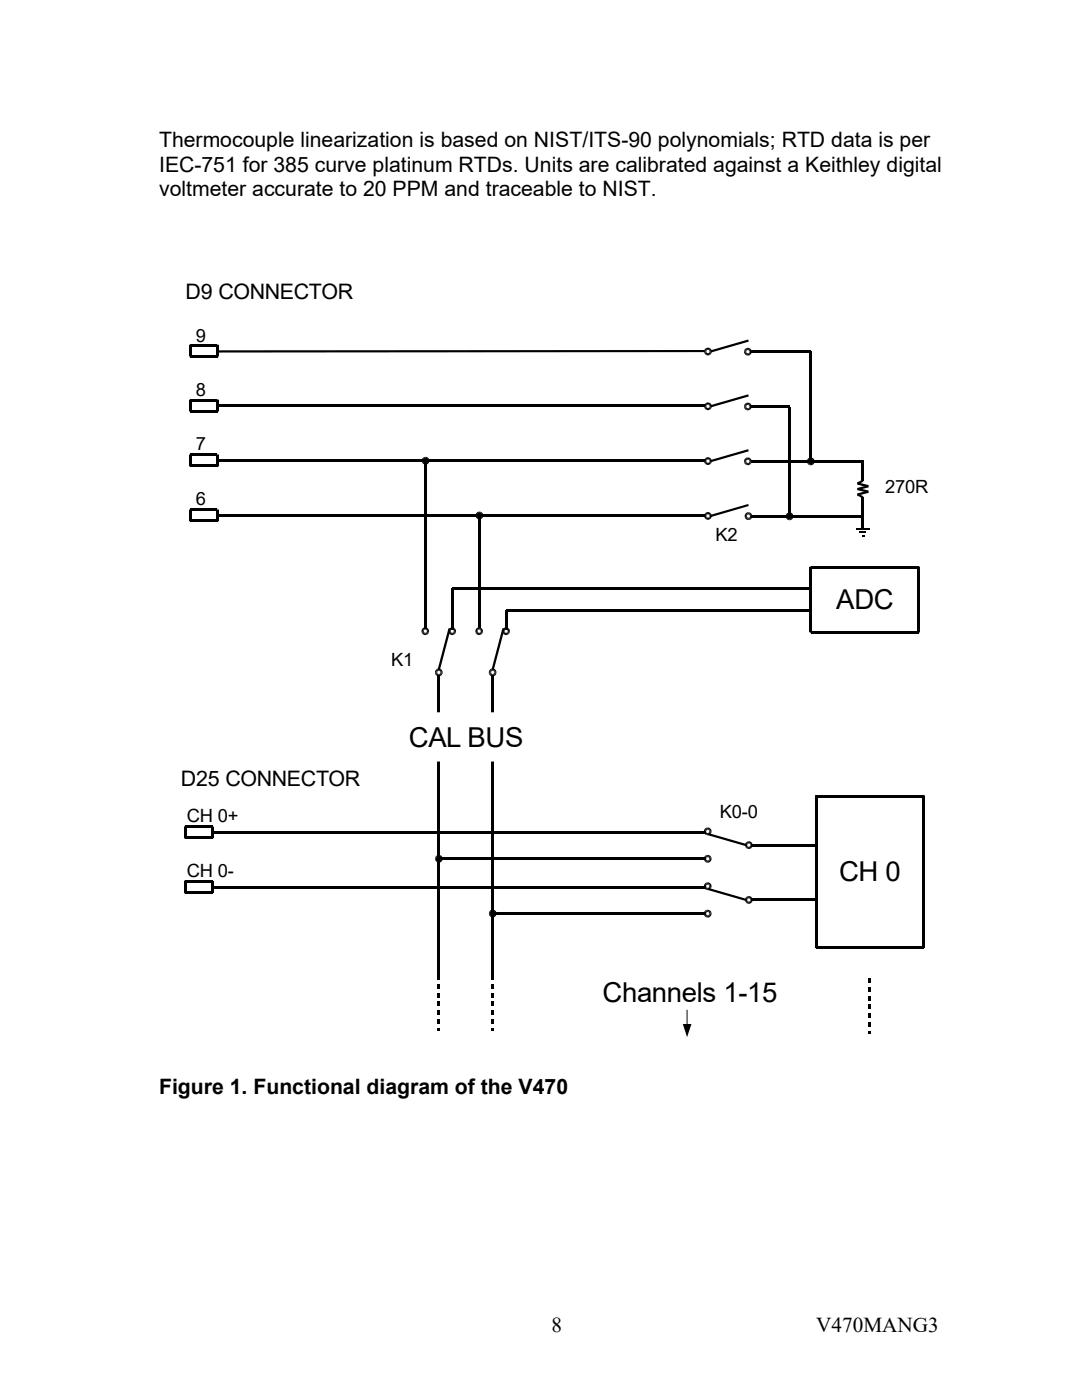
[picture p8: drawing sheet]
<svg xmlns="http://www.w3.org/2000/svg" width="216mm" height="279mm" viewBox="0 0 216 279" stroke-linecap="round" stroke-linejoin="round" font-family="sans-serif">
<g fill="#000">
<path d="M136.2 204.4h1.8l-.9 2.6z"/>
<path d="M37.9 68.8l.1-.1v.2h-.2z" fill-rule="evenodd"/>
<path d="M37.9 79.7h.1v.2h-.2z" fill-rule="evenodd"/>
<path d="M37.8 71.1h.2v.2z" fill-rule="evenodd"/>
<path d="M37.8 68.9h.4v2.2h-.4z" fill-rule="evenodd"/>
<path d="M43.3 69.9h97.3v.4l-97.3 .1z" fill-rule="evenodd"/>
<path d="M43.4 68.7l.2 .2h-.2z" fill-rule="evenodd"/>
<path d="M43.4 79.7l.2 .2h-.2z" fill-rule="evenodd"/>
<path d="M43.4 71.1h.2v.1l-.2 .1z" fill-rule="evenodd"/>
<path d="M140.5 69.9l.5 .1-.1 .1h-.4z" fill-rule="evenodd"/>
<path d="M140.5 70.1h.4l.1 .2-.5 .1z" fill-rule="evenodd"/>
<path d="M140.7 69.6l.3 .3v.1l-.5-.2z" fill-rule="evenodd"/>
<path d="M140.5 70.4l.5-.1v.1l-.3 .3z" fill-rule="evenodd"/>
<path d="M140.7 69.6l.3-.2 .1 .5h-.1z" fill-rule="evenodd"/>
<path d="M140.7 70.7l.3-.3h.1l-.1 .5z" fill-rule="evenodd"/>
<path d="M141 69.4h.3v.4l-.2 .1z" fill-rule="evenodd"/>
<path d="M141.3 69.4h.3l-.2 .5-.1-.1z" fill-rule="evenodd"/>
<path d="M141.1 70.4l.2 .1v.4h-.3z" fill-rule="evenodd"/>
<path d="M141.6 69.4l.2 .2-.3 .3h-.1z" fill-rule="evenodd"/>
<path d="M141.3 70.5l.1-.1 .2 .5h-.3z" fill-rule="evenodd"/>
<path d="M141.8 69.6l.2 .3-.4 .1-.1-.1z" fill-rule="evenodd"/>
<path d="M141.4 70.4l.4 .3-.2 .2z" fill-rule="evenodd"/>
<path d="M141.6 70l.4-.2v.3h-.4z" fill-rule="evenodd"/>
<path d="M141.6 70.3l.4 .1-.2 .3-.3-.3z" fill-rule="evenodd"/>
<path d="M141.6 70.1h.4v.3l-.4-.1z" fill-rule="evenodd"/>
<path d="M141.7 69.9l7.6-2.1 .1 .4-7.5 2.2z" fill-rule="evenodd"/>
<path d="M148.5 69.9l.4 .2v.1h-.4z" fill-rule="evenodd"/>
<path d="M148.5 70.2h.4v.1l-.4 .2z" fill-rule="evenodd"/>
<path d="M148.7 69.6l.3 .4-.1 .1-.4-.2z" fill-rule="evenodd"/>
<path d="M148.5 70.5l.4-.2 .1 .1-.3 .3z" fill-rule="evenodd"/>
<path d="M148.7 69.6l.2-.1 .2 .4-.1 .1z" fill-rule="evenodd"/>
<path d="M148.7 70.7l.3-.3 .1 .1-.2 .4z" fill-rule="evenodd"/>
<path d="M148.9 69.5l.3-.1v.5h-.1z" fill-rule="evenodd"/>
<path d="M149.2 69.4l.3 .1-.1 .4h-.2z" fill-rule="evenodd"/>
<path d="M149.1 70.5h.1v.5l-.3-.1z" fill-rule="evenodd"/>
<path d="M149.5 69.5l.3 .1-.3 .4-.1-.1z" fill-rule="evenodd"/>
<path d="M149.2 70.5h.2l.1 .4-.3 .1z" fill-rule="evenodd"/>
<path d="M149.6 69.8l.2-.2 .1 .3-.4 .2z" fill-rule="evenodd"/>
<path d="M149.4 70.5l.1-.1 .3 .3-.3 .2z" fill-rule="evenodd"/>
<path d="M149.5 70.1l.4-.2 .1 .3h-.5z" fill-rule="evenodd"/>
<path d="M149.5 70.3l.4 .2-.1 .2-.3-.3z" fill-rule="evenodd"/>
<path d="M149.5 70.2h.5l-.1 .3-.4-.2z" fill-rule="evenodd"/>
<path d="M37.8 90.7l.2-.1v.2h-.2z" fill-rule="evenodd"/>
<path d="M37.8 82h.2v.3z" fill-rule="evenodd"/>
<path d="M37.8 93h.2v.2z" fill-rule="evenodd"/>
<path d="M37.8 79.9h.4v2.1h-.4z" fill-rule="evenodd"/>
<path d="M37.8 90.8h.4v2.2h-.4z" fill-rule="evenodd"/>
<path d="M43.4 90.6l.2 .2h-.2z" fill-rule="evenodd"/>
<path d="M43.4 82h.2v.2l-.2 .1z" fill-rule="evenodd"/>
<path d="M43.4 93h.2v.1l-.2 .1z" fill-rule="evenodd"/>
<path d="M84.2 91.7l.4 .1v.1h-.4z" fill-rule="evenodd"/>
<path d="M84.2 91.9h.4v.2l-.4 .1z" fill-rule="evenodd"/>
<path d="M84.4 91.4l.2 .4-.4-.1z" fill-rule="evenodd"/>
<path d="M84.2 92.2l.4-.1 .1 .1-.3 .3z" fill-rule="evenodd"/>
<path d="M84.4 91.4l.2-.2 .2 .5h-.1z" fill-rule="evenodd"/>
<path d="M84.4 92.5l.3-.3h.1l-.2 .5z" fill-rule="evenodd"/>
<path d="M84.6 91.2h.3v.4l-.1 .1z" fill-rule="evenodd"/>
<path d="M84.4 91.9a.55 .55 0 0 1 1.1 0 .55 .55 0 0 1-1.1 0z" fill-rule="evenodd"/>
<path d="M84.9 91.2h.3l-.2 .5-.1-.1z" fill-rule="evenodd"/>
<path d="M84.8 92.2l.1 .1v.4h-.3z" fill-rule="evenodd"/>
<path d="M85.2 91.2l.2 .2-.2 .3h-.2z" fill-rule="evenodd"/>
<path d="M84.9 92.3l.1-.1 .2 .5h-.3z" fill-rule="evenodd"/>
<path d="M85.3 91.5l.1-.1 .2 .3-.4 .1z" fill-rule="evenodd"/>
<path d="M85 92.2h.2l.2 .3-.2 .2z" fill-rule="evenodd"/>
<path d="M85.2 91.8l.4-.1 .1 .2h-.5z" fill-rule="evenodd"/>
<path d="M85.2 92.1l.4 .1-.2 .3-.2-.3z" fill-rule="evenodd"/>
<path d="M85.2 91.9h.5l-.1 .3-.4-.1z" fill-rule="evenodd"/>
<path d="M140.5 80.8l.5 .1-.1 .2h-.4z" fill-rule="evenodd"/>
<path d="M140.5 91.7l.5 .2-.1 .1h-.4z" fill-rule="evenodd"/>
<path d="M140.5 81.1h.4l.1 .1-.5 .2z" fill-rule="evenodd"/>
<path d="M140.7 80.5l.3 .4-.5-.1z" fill-rule="evenodd"/>
<path d="M140.5 92h.4l.1 .2-.5 .1z" fill-rule="evenodd"/>
<path d="M140.7 91.5l.3 .4-.5-.2z" fill-rule="evenodd"/>
<path d="M140.5 81.4l.5-.2v.1l-.3 .3z" fill-rule="evenodd"/>
<path d="M140.7 80.5l.3-.1 .1 .4-.1 .1z" fill-rule="evenodd"/>
<path d="M140.5 92.3l.5-.1v.1l-.3 .3z" fill-rule="evenodd"/>
<path d="M140.7 91.5l.3-.2 .1 .4-.1 .1z" fill-rule="evenodd"/>
<path d="M140.7 81.6l.3-.3 .1 .1-.1 .4z" fill-rule="evenodd"/>
<path d="M141 80.4l.3-.1v.5h-.2z" fill-rule="evenodd"/>
<path d="M140.7 92.6l.3-.3h.1l-.1 .4z" fill-rule="evenodd"/>
<path d="M141 91.3l.3-.1v.5h-.2z" fill-rule="evenodd"/>
<path d="M141.3 80.3l.3 .1-.2 .4h-.1z" fill-rule="evenodd"/>
<path d="M141.1 81.4h.2v.5l-.3-.1z" fill-rule="evenodd"/>
<path d="M141.3 91.2l.3 .1-.2 .4h-.1z" fill-rule="evenodd"/>
<path d="M141.1 92.3l.2 .1v.4l-.3-.1z" fill-rule="evenodd"/>
<path d="M141.6 80.4l.2 .1-.3 .4-.1-.1z" fill-rule="evenodd"/>
<path d="M141.3 81.4h.1l.2 .4-.3 .1z" fill-rule="evenodd"/>
<path d="M141.6 91.3l.2 .2-.3 .3-.1-.1z" fill-rule="evenodd"/>
<path d="M141.3 92.4l.1-.1 .2 .4-.3 .1z" fill-rule="evenodd"/>
<path d="M141.8 80.5l.2 .3-.4 .1z" fill-rule="evenodd"/>
<path d="M141.4 81.4l.1-.1 .3 .3-.2 .2z" fill-rule="evenodd"/>
<path d="M141.6 91.6l.2-.1 .2 .2-.4 .2z" fill-rule="evenodd"/>
<path d="M141.4 92.3h.1l.3 .3-.2 .1z" fill-rule="evenodd"/>
<path d="M141.6 80.9l.4-.1v.3h-.4z" fill-rule="evenodd"/>
<path d="M141.6 81.2l.4 .2-.2 .2-.3-.3z" fill-rule="evenodd"/>
<path d="M141.6 91.9l.4-.2v.3h-.4z" fill-rule="evenodd"/>
<path d="M141.6 92.2l.4 .1-.2 .3-.3-.3z" fill-rule="evenodd"/>
<path d="M141.6 81.1h.4v.3l-.4-.2z" fill-rule="evenodd"/>
<path d="M141.6 92h.4v.3l-.4-.1z" fill-rule="evenodd"/>
<path d="M141.7 80.9l7.6-2.2 .1 .4-7.5 2.2z" fill-rule="evenodd"/>
<path d="M141.7 91.8l7.6-2.2 .1 .5-7.5 2.1z" fill-rule="evenodd"/>
<path d="M148.5 80.8l.4 .2v.1h-.4z" fill-rule="evenodd"/>
<path d="M148.5 91.8l.4 .1v.2h-.4z" fill-rule="evenodd"/>
<path d="M148.5 81.1h.4v.2l-.4 .1z" fill-rule="evenodd"/>
<path d="M148.7 80.6l.3 .3-.1 .1-.4-.2z" fill-rule="evenodd"/>
<path d="M148.5 92.1h.4v.1l-.4 .2z" fill-rule="evenodd"/>
<path d="M148.7 91.5l.2 .4-.4-.1z" fill-rule="evenodd"/>
<path d="M148.5 81.4l.4-.1 .1 .1-.3 .3z" fill-rule="evenodd"/>
<path d="M148.7 80.6l.2-.2 .2 .4-.1 .1z" fill-rule="evenodd"/>
<path d="M148.5 92.4l.4-.2 .1 .1-.3 .3z" fill-rule="evenodd"/>
<path d="M148.7 91.5l.2-.1 .2 .4h-.1z" fill-rule="evenodd"/>
<path d="M148.7 81.7l.3-.3h.1l-.2 .4z" fill-rule="evenodd"/>
<path d="M148.9 80.4h.3v.4h-.1z" fill-rule="evenodd"/>
<path d="M148.7 92.6l.3-.3 .1 .1-.2 .4z" fill-rule="evenodd"/>
<path d="M148.9 91.4l.3-.1v.5h-.1z" fill-rule="evenodd"/>
<path d="M149.2 80.4h.3l-.1 .4h-.2z" fill-rule="evenodd"/>
<path d="M149.1 81.4h.1v.5l-.3-.1z" fill-rule="evenodd"/>
<path d="M149.2 91.3l.3 .1-.1 .4h-.2z" fill-rule="evenodd"/>
<path d="M149.1 92.4h.1v.4h-.3z" fill-rule="evenodd"/>
<path d="M149.5 80.4l.3 .2-.3 .3-.1-.1z" fill-rule="evenodd"/>
<path d="M149.2 81.4h.2l.1 .4-.3 .1z" fill-rule="evenodd"/>
<path d="M149.5 91.4l.3 .1-.3 .3h-.1z" fill-rule="evenodd"/>
<path d="M149.2 92.4h.2l.1 .4h-.3z" fill-rule="evenodd"/>
<path d="M149.6 80.7l.2-.1 .1 .2-.4 .2z" fill-rule="evenodd"/>
<path d="M149.4 81.4h.1l.3 .3-.3 .1z" fill-rule="evenodd"/>
<path d="M149.6 91.7l.2-.2 .1 .3-.4 .1z" fill-rule="evenodd"/>
<path d="M149.4 92.4l.1-.1 .3 .3-.3 .2z" fill-rule="evenodd"/>
<path d="M149.5 81l.4-.2 .1 .3h-.5z" fill-rule="evenodd"/>
<path d="M149.5 81.3l.4 .1-.1 .3-.3-.3z" fill-rule="evenodd"/>
<path d="M149.5 91.9l.4-.1 .1 .3h-.5z" fill-rule="evenodd"/>
<path d="M149.5 92.2l.4 .2-.1 .2-.3-.3z" fill-rule="evenodd"/>
<path d="M149.5 81.1h.5l-.1 .3-.4-.1z" fill-rule="evenodd"/>
<path d="M149.5 92.1h.5l-.1 .3-.4-.2z" fill-rule="evenodd"/>
<path d="M171.2 96.3l2.1 .5-.1 .5-2.2-.6z" fill-rule="evenodd"/>
<path d="M171 97.4l2.2-.6 .1 .5-2.1 .5z" fill-rule="evenodd"/>
<path d="M171 98.5l2.2-.6 .1 .5-2.1 .5z" fill-rule="evenodd"/>
<path d="M172 94.8h.4v1.1h-.4z" fill-rule="evenodd"/>
<path d="M172 92.1h.4v2.7h-.4z" fill-rule="evenodd"/>
<path d="M171 96.3l1.1-.5 .2 .3-1.1 .6z" fill-rule="evenodd"/>
<path d="M171.2 98.5l1.1 .5-.2 .4-1.1-.5z" fill-rule="evenodd"/>
<path d="M171.2 97.4l2.1 .5-.1 .5-2.2-.6z" fill-rule="evenodd"/>
<path d="M37.9 101.6l.1-.1v.2h-.2z" fill-rule="evenodd"/>
<path d="M37.8 103.9h.2v.3z" fill-rule="evenodd"/>
<path d="M37.8 101.7h.4v2.2h-.4z" fill-rule="evenodd"/>
<path d="M43.4 101.5l.2 .2h-.2z" fill-rule="evenodd"/>
<path d="M43.4 103.9h.2v.1l-.2 .2z" fill-rule="evenodd"/>
<path d="M95 102.6l.4 .1v.2h-.5z" fill-rule="evenodd"/>
<path d="M94.9 102.9h.5v.1l-.4 .2z" fill-rule="evenodd"/>
<path d="M95.1 102.3l.3 .3v.1l-.4-.1z" fill-rule="evenodd"/>
<path d="M95 103.2l.4-.2v.1l-.3 .3z" fill-rule="evenodd"/>
<path d="M95.1 102.3l.3-.1 .1 .4z" fill-rule="evenodd"/>
<path d="M95.3 103.3l.2-.1-.1 .4-.3-.2z" fill-rule="evenodd"/>
<path d="M95.4 102.2l.3-.1v.5h-.2z" fill-rule="evenodd"/>
<path d="M95.1 102.9a.55 .55 0 0 1 1.1 0 .55 .55 0 0 1-1.1 0z" fill-rule="evenodd"/>
<path d="M95.7 102.1l.2 .1-.1 .4h-.1z" fill-rule="evenodd"/>
<path d="M95.5 103.2h.2v.5l-.3-.1z" fill-rule="evenodd"/>
<path d="M95.9 102.2l.3 .1-.3 .3h-.1z" fill-rule="evenodd"/>
<path d="M95.7 103.2h.1l.1 .4-.2 .1z" fill-rule="evenodd"/>
<path d="M96.2 102.3l.2 .3-.5 .1v-.1z" fill-rule="evenodd"/>
<path d="M95.8 103.2l.1-.1 .3 .3-.3 .2z" fill-rule="evenodd"/>
<path d="M95.9 102.7l.5-.1v.3h-.4z" fill-rule="evenodd"/>
<path d="M95.9 103l.5 .2-.2 .2-.3-.3z" fill-rule="evenodd"/>
<path d="M96 102.9h.4v.3l-.5-.2z" fill-rule="evenodd"/>
<path d="M140.5 102.7l.5 .1-.1 .2h-.4z" fill-rule="evenodd"/>
<path d="M140.5 103h.4l.1 .1-.5 .2z" fill-rule="evenodd"/>
<path d="M140.7 102.4l.3 .3v.1l-.5-.1z" fill-rule="evenodd"/>
<path d="M140.5 103.3l.5-.2v.1l-.3 .3z" fill-rule="evenodd"/>
<path d="M140.7 102.4l.3-.1 .1 .4z" fill-rule="evenodd"/>
<path d="M140.7 103.5l.3-.3 .1 .1-.1 .4z" fill-rule="evenodd"/>
<path d="M141 102.3l.3-.1v.4l-.2 .1z" fill-rule="evenodd"/>
<path d="M141.3 102.2l.3 .1-.2 .4-.1-.1z" fill-rule="evenodd"/>
<path d="M141.1 103.3h.2v.4h-.3z" fill-rule="evenodd"/>
<path d="M141.6 102.3l.2 .1-.3 .3h-.1z" fill-rule="evenodd"/>
<path d="M141.3 103.3h.1l.2 .4h-.3z" fill-rule="evenodd"/>
<path d="M141.8 102.4l.2 .3-.4 .1-.1-.1z" fill-rule="evenodd"/>
<path d="M141.4 103.3l.1-.1 .3 .3-.2 .2z" fill-rule="evenodd"/>
<path d="M141.6 102.8l.4-.1v.3h-.4z" fill-rule="evenodd"/>
<path d="M141.6 103.1l.4 .2-.2 .2-.3-.3z" fill-rule="evenodd"/>
<path d="M141.6 103h.4v.3l-.4-.2z" fill-rule="evenodd"/>
<path d="M141.7 102.8l7.6-2.2 .1 .4-7.5 2.2z" fill-rule="evenodd"/>
<path d="M148.6 102.7l.5 .2-.1 .1h-.4z" fill-rule="evenodd"/>
<path d="M148.6 103h.4l.1 .1-.5 .2z" fill-rule="evenodd"/>
<path d="M148.8 102.5l.3 .3v.1l-.5-.2z" fill-rule="evenodd"/>
<path d="M148.6 103.3l.5-.1-.3 .3z" fill-rule="evenodd"/>
<path d="M148.8 102.5l.2-.2 .2 .4z" fill-rule="evenodd"/>
<path d="M148.8 103.5l.4-.2-.2 .4z" fill-rule="evenodd"/>
<path d="M149 102.3l.3-.1v.5h-.1z" fill-rule="evenodd"/>
<path d="M149.3 102.2l.3 .1-.1 .4h-.2z" fill-rule="evenodd"/>
<path d="M149.2 103.3h.1v.5l-.3-.1z" fill-rule="evenodd"/>
<path d="M149.6 102.3l.3 .2-.3 .3-.1-.1z" fill-rule="evenodd"/>
<path d="M149.3 103.3h.2l.1 .4-.3 .1z" fill-rule="evenodd"/>
<path d="M149.6 102.8l.3-.3 .2 .2-.5 .2z" fill-rule="evenodd"/>
<path d="M149.5 103.3l.1-.1 .3 .3-.3 .2z" fill-rule="evenodd"/>
<path d="M149.6 102.9l.5-.2v.3h-.4z" fill-rule="evenodd"/>
<path d="M149.6 103.1l.5 .2-.2 .2z" fill-rule="evenodd"/>
<path d="M149.7 103h.4v.3l-.5-.2z" fill-rule="evenodd"/>
<path d="M172 100.3h.4v5.2h-.4z" fill-rule="evenodd"/>
<path d="M172 99.2h.4v1.1h-.4z" fill-rule="evenodd"/>
<path d="M84.2 125.7l.4 .1v.2h-.5z" fill-rule="evenodd"/>
<path d="M84.3 125.4l.3 .3v.1l-.4-.1z" fill-rule="evenodd"/>
<path d="M84.1 126h.5v.1l-.4 .2z" fill-rule="evenodd"/>
<path d="M84.3 125.4l.3-.1 .1 .4z" fill-rule="evenodd"/>
<path d="M84.2 126.3l.4-.1-.3 .3z" fill-rule="evenodd"/>
<path d="M84.6 125.3l.3-.1v.4l-.2 .1z" fill-rule="evenodd"/>
<path d="M84.3 126.5l.4-.2-.1 .4z" fill-rule="evenodd"/>
<path d="M84.9 125.2l.3 .1-.2 .4-.1-.1z" fill-rule="evenodd"/>
<path d="M84.7 126.3h.2v.4h-.3z" fill-rule="evenodd"/>
<path d="M85.2 125.3l.2 .1-.3 .3h-.1z" fill-rule="evenodd"/>
<path d="M84.9 126.3h.1l.2 .4h-.3z" fill-rule="evenodd"/>
<path d="M85.2 125.6l.2-.2 .2 .3-.4 .1z" fill-rule="evenodd"/>
<path d="M85 126.3l.1-.1 .3 .3-.2 .2z" fill-rule="evenodd"/>
<path d="M85.2 125.8l.4-.1v.3h-.4z" fill-rule="evenodd"/>
<path d="M85.2 126.1l.4 .2-.2 .2z" fill-rule="evenodd"/>
<path d="M85.2 126h.4v.3l-.4-.2z" fill-rule="evenodd"/>
<path d="M86.8 133.9l.5 .2-.1 .1h-.4z" fill-rule="evenodd"/>
<path d="M87 133.6l.3 .4v.1l-.5-.2z" fill-rule="evenodd"/>
<path d="M86.8 134.2h.4l.1 .1-.5 .2z" fill-rule="evenodd"/>
<path d="M87 133.6l.2-.1 .2 .4z" fill-rule="evenodd"/>
<path d="M86.8 134.5l.5-.2v.1l-.3 .3z" fill-rule="evenodd"/>
<path d="M87.2 133.5l.3-.1v.5h-.1z" fill-rule="evenodd"/>
<path d="M87 134.7l.4-.2-.2 .4z" fill-rule="evenodd"/>
<path d="M87.5 133.4l.3 .1-.1 .4h-.2z" fill-rule="evenodd"/>
<path d="M87.4 134.5h.1v.5l-.3-.1z" fill-rule="evenodd"/>
<path d="M87.8 133.5l.3 .1-.3 .4-.1-.1z" fill-rule="evenodd"/>
<path d="M87.5 134.5h.2l.1 .4-.3 .1z" fill-rule="evenodd"/>
<path d="M89.5 125.4l.4 .1-2.1 8.2-.2-.1h-.3z" fill-rule="evenodd"/>
<path d="M87.9 133.8l.2-.2 .2 .3-.5 .2z" fill-rule="evenodd"/>
<path d="M87.7 134.5l.1-.1 .3 .3-.3 .2z" fill-rule="evenodd"/>
<path d="M87.8 134.1l.5-.2v.3h-.4z" fill-rule="evenodd"/>
<path d="M87.8 134.3l.5 .2-.2 .2-.3-.3z" fill-rule="evenodd"/>
<path d="M87.9 134.2h.4v.3l-.5-.2z" fill-rule="evenodd"/>
<path d="M89.5 125.7l.5 .1-.1 .2h-.4z" fill-rule="evenodd"/>
<path d="M89.7 125.4l.3 .3v.1l-.5-.1z" fill-rule="evenodd"/>
<path d="M89.5 126h.4l.1 .1-.5 .2z" fill-rule="evenodd"/>
<path d="M89.7 125.4l.2-.1 .2 .4z" fill-rule="evenodd"/>
<path d="M89.5 126.3l.5-.1-.3 .3z" fill-rule="evenodd"/>
<path d="M89.9 125.3l.3-.1v.4l-.1 .1z" fill-rule="evenodd"/>
<path d="M89.7 126.5l.4-.2-.2 .4z" fill-rule="evenodd"/>
<path d="M90.2 125.2l.3 .1-.1 .4-.2-.1z" fill-rule="evenodd"/>
<path d="M90.1 126.3h.1v.4h-.3z" fill-rule="evenodd"/>
<path d="M90.5 125.3l.3 .1-.3 .3h-.1z" fill-rule="evenodd"/>
<path d="M90.2 126.3h.2l.1 .4h-.3z" fill-rule="evenodd"/>
<path d="M90.8 125.4l.1 .3-.4 .1v-.1z" fill-rule="evenodd"/>
<path d="M90.4 126.3l.1-.1 .3 .3-.3 .2z" fill-rule="evenodd"/>
<path d="M90.5 125.8l.4-.1 .1 .3h-.4z" fill-rule="evenodd"/>
<path d="M90.5 126.1l.4 .2-.1 .2z" fill-rule="evenodd"/>
<path d="M90.6 126h.4l-.1 .3-.4-.2z" fill-rule="evenodd"/>
<path d="M94.9 125.7l.4 .1v.2h-.5z" fill-rule="evenodd"/>
<path d="M95.1 125.4l.3 .3-.1 .1-.4-.1z" fill-rule="evenodd"/>
<path d="M94.8 126h.5v.1l-.4 .2z" fill-rule="evenodd"/>
<path d="M95.1 125.4l.2-.1 .2 .4z" fill-rule="evenodd"/>
<path d="M94.9 126.3l.5-.1-.3 .3z" fill-rule="evenodd"/>
<path d="M95.3 125.3l.3-.1v.4l-.1 .1z" fill-rule="evenodd"/>
<path d="M95.1 126.5l.4-.2-.2 .4z" fill-rule="evenodd"/>
<path d="M95.6 125.2l.3 .1-.2 .4-.1-.1z" fill-rule="evenodd"/>
<path d="M95.5 126.3h.1v.4h-.3z" fill-rule="evenodd"/>
<path d="M95.9 125.3l.2 .1-.3 .3z" fill-rule="evenodd"/>
<path d="M95.6 126.3h.1l.2 .4h-.3z" fill-rule="evenodd"/>
<path d="M95.4 102.9h.5v22.5h-.5z" fill-rule="evenodd"/>
<path d="M96.1 125.4l.2 .3-.4 .1-.1-.1z" fill-rule="evenodd"/>
<path d="M95.7 126.3l.4 .2-.2 .2z" fill-rule="evenodd"/>
<path d="M95.9 125.8l.4-.1 .1 .3h-.5z" fill-rule="evenodd"/>
<path d="M95.9 126.1l.4 .2-.2 .2z" fill-rule="evenodd"/>
<path d="M95.9 126h.5l-.1 .3-.4-.2z" fill-rule="evenodd"/>
<path d="M97.6 133.9l.4 .2v.1h-.5z" fill-rule="evenodd"/>
<path d="M97.7 133.6l.4 .4-.1 .1-.4-.2z" fill-rule="evenodd"/>
<path d="M97.5 134.2h.5v.1l-.4 .2z" fill-rule="evenodd"/>
<path d="M97.7 133.6l.3-.1 .2 .4z" fill-rule="evenodd"/>
<path d="M97.6 134.5l.4-.2 .1 .1-.4 .3z" fill-rule="evenodd"/>
<path d="M98.1 134.7h.5v60.4h-.5z" fill-rule="evenodd"/>
<path d="M98 133.5l.3-.1v.5h-.1z" fill-rule="evenodd"/>
<path d="M97.7 134.7l.5-.2-.2 .4z" fill-rule="evenodd"/>
<path d="M98.3 133.4l.3 .1-.2 .4h-.1z" fill-rule="evenodd"/>
<path d="M98.2 134.5h.1v.5l-.3-.1z" fill-rule="evenodd"/>
<path d="M98.6 133.5l.2 .1-.3 .4-.1-.1z" fill-rule="evenodd"/>
<path d="M98.3 134.5h.1l.2 .4-.3 .1z" fill-rule="evenodd"/>
<path d="M100.2 125.4l.5 .1-2.2 8.2-.2-.1h-.2z" fill-rule="evenodd"/>
<path d="M98.7 133.8l.1-.2 .2 .3-.4 .2z" fill-rule="evenodd"/>
<path d="M98.4 134.5l.1-.1 .3 .3-.2 .2z" fill-rule="evenodd"/>
<path d="M98.6 134.1l.4-.2 .1 .3h-.5z" fill-rule="evenodd"/>
<path d="M98.6 134.3l.4 .2-.2 .2-.3-.3z" fill-rule="evenodd"/>
<path d="M98.6 134.2h.5l-.1 .3-.4-.2z" fill-rule="evenodd"/>
<path d="M100.3 125.7l.4 .1v.2h-.5z" fill-rule="evenodd"/>
<path d="M100.4 125.4l.4 .3-.1 .1-.4-.1z" fill-rule="evenodd"/>
<path d="M100.2 126h.5v.1l-.4 .2z" fill-rule="evenodd"/>
<path d="M100.4 125.4l.3-.1 .2 .4z" fill-rule="evenodd"/>
<path d="M100.3 126.3l.5-.1-.4 .3z" fill-rule="evenodd"/>
<path d="M100.7 125.3l.3-.1v.4l-.1 .1z" fill-rule="evenodd"/>
<path d="M100.4 126.5l.5-.2-.2 .4z" fill-rule="evenodd"/>
<path d="M101 125.2l.3 .1-.2 .4-.1-.1z" fill-rule="evenodd"/>
<path d="M100.9 126.3h.1v.4h-.3z" fill-rule="evenodd"/>
<path d="M101.3 125.3l.2 .1-.3 .3z" fill-rule="evenodd"/>
<path d="M101 126.3h.1l.2 .4h-.3z" fill-rule="evenodd"/>
<path d="M101.5 125.4l.2 .3-.4 .1-.1-.1z" fill-rule="evenodd"/>
<path d="M101.1 126.3l.4 .2-.2 .2z" fill-rule="evenodd"/>
<path d="M101.3 125.8l.4-.1v.3h-.4z" fill-rule="evenodd"/>
<path d="M101.3 126.1l.4 .2-.2 .2z" fill-rule="evenodd"/>
<path d="M101.3 126h.4v.3l-.4-.2z" fill-rule="evenodd"/>
<path d="M162.7 158.7l.1-.1v.3h-.2z" fill-rule="evenodd"/>
<path d="M184.3 158.6l.3 .3h-.3z" fill-rule="evenodd"/>
<path d="M36.8 164.8h.2v.2h-.3z" fill-rule="evenodd"/>
<path d="M36.8 175.8l.2-.1v.2h-.3z" fill-rule="evenodd"/>
<path d="M36.7 167.2h.3v.2z" fill-rule="evenodd"/>
<path d="M36.7 178.1h.3v.3z" fill-rule="evenodd"/>
<path d="M37 177.9h2.7v.5h-2.7z" fill-rule="evenodd"/>
<path d="M39.7 177.9h2.7v.5h-2.7z" fill-rule="evenodd"/>
<path d="M42.4 164.8l.2 .2h-.2z" fill-rule="evenodd"/>
<path d="M42.4 175.7l.2 .2h-.2z" fill-rule="evenodd"/>
<path d="M42.4 167.2h.2l-.2 .2z" fill-rule="evenodd"/>
<path d="M42.4 178.1h.2l-.2 .3z" fill-rule="evenodd"/>
<path d="M86.9 171.1l.4 .1v.2h-.5z" fill-rule="evenodd"/>
<path d="M86.8 171.4h.5v.1l-.4 .2z" fill-rule="evenodd"/>
<path d="M87 170.8l.3 .4-.4-.1z" fill-rule="evenodd"/>
<path d="M86.9 171.7l.4-.2 .1 .1-.4 .3z" fill-rule="evenodd"/>
<path d="M87 170.8l.3-.1 .1 .4z" fill-rule="evenodd"/>
<path d="M87.2 171.8l.2-.1-.1 .4-.3-.2z" fill-rule="evenodd"/>
<path d="M87.3 170.7l.3-.1v.5h-.2z" fill-rule="evenodd"/>
<path d="M87 171.4a.55 .55 0 0 1 1.1 0 .55 .55 0 0 1-1.1 0z" fill-rule="evenodd"/>
<path d="M87.6 170.6l.3 .1-.2 .4h-.1z" fill-rule="evenodd"/>
<path d="M87.4 171.7h.2v.4h-.3z" fill-rule="evenodd"/>
<path d="M87.9 170.7l.2 .1-.3 .4-.1-.1z" fill-rule="evenodd"/>
<path d="M87.6 171.7h.1l.2 .4h-.3z" fill-rule="evenodd"/>
<path d="M88 171l.1-.2 .2 .3-.4 .1z" fill-rule="evenodd"/>
<path d="M87.7 171.7l.1-.1 .3 .3-.2 .2z" fill-rule="evenodd"/>
<path d="M87.9 171.2l.4-.1v.3h-.4z" fill-rule="evenodd"/>
<path d="M87.9 171.5l.4 .2-.2 .2-.3-.3z" fill-rule="evenodd"/>
<path d="M87.9 171.4h.4v.3l-.4-.2z" fill-rule="evenodd"/>
<path d="M140.5 165.9h.4v.2l-.4 .1z" fill-rule="evenodd"/>
<path d="M140.5 171.4h.4v.1l-.4 .2z" fill-rule="evenodd"/>
<path d="M140.5 176.8h.4v.2l-.4 .1z" fill-rule="evenodd"/>
<path d="M140.5 165.6l.4 .2v.1h-.4z" fill-rule="evenodd"/>
<path d="M140.5 166.2l.4-.1 .1 .1-.3 .3z" fill-rule="evenodd"/>
<path d="M140.5 171.1l.4 .2v.1h-.4z" fill-rule="evenodd"/>
<path d="M140.5 171.7l.4-.2 .1 .1-.3 .3z" fill-rule="evenodd"/>
<path d="M140.5 176.6l.4 .1v.1h-.4z" fill-rule="evenodd"/>
<path d="M140.5 177.1l.4-.1 .1 .1-.3 .3z" fill-rule="evenodd"/>
<path d="M140.7 165.4l.3 .3-.1 .1-.4-.2z" fill-rule="evenodd"/>
<path d="M140.8 166.3l.3-.1-.2 .4-.2-.1z" fill-rule="evenodd"/>
<path d="M140.7 170.8l.3 .4-.1 .1-.4-.2z" fill-rule="evenodd"/>
<path d="M140.8 171.8l.3-.1-.2 .4-.2-.2z" fill-rule="evenodd"/>
<path d="M140.7 176.3l.2 .4-.4-.1z" fill-rule="evenodd"/>
<path d="M140.8 177.2h.3l-.2 .4-.2-.2z" fill-rule="evenodd"/>
<path d="M140.7 165.4l.2-.2 .2 .4-.1 .1z" fill-rule="evenodd"/>
<path d="M141.1 166.2h.1v.5l-.3-.1z" fill-rule="evenodd"/>
<path d="M140.7 170.8l.2-.1 .2 .4-.1 .1z" fill-rule="evenodd"/>
<path d="M141.1 171.7h.1v.5l-.3-.1z" fill-rule="evenodd"/>
<path d="M140.7 176.3l.2-.2 .2 .5h-.1z" fill-rule="evenodd"/>
<path d="M141.1 177.2h.1v.4h-.3z" fill-rule="evenodd"/>
<path d="M140.9 165.2h.3v.4h-.1z" fill-rule="evenodd"/>
<path d="M141.2 166.2h.2l.1 .4-.3 .1z" fill-rule="evenodd"/>
<path d="M140.9 170.7l.3-.1v.5h-.1z" fill-rule="evenodd"/>
<path d="M141.2 171.7h.2l.1 .4-.3 .1z" fill-rule="evenodd"/>
<path d="M140.9 176.1h.3v.5h-.1z" fill-rule="evenodd"/>
<path d="M141.2 177.2h.2l.1 .4h-.3z" fill-rule="evenodd"/>
<path d="M141.4 166.2l.4 .3-.3 .1z" fill-rule="evenodd"/>
<path d="M141.2 165.2h.3l-.1 .4h-.2z" fill-rule="evenodd"/>
<path d="M141.4 171.7l.4 .2-.3 .2z" fill-rule="evenodd"/>
<path d="M141.2 170.6l.3 .1-.1 .4h-.2z" fill-rule="evenodd"/>
<path d="M141.4 177.2l.4 .2-.3 .2z" fill-rule="evenodd"/>
<path d="M141.2 176.1h.3l-.1 .5h-.2z" fill-rule="evenodd"/>
<path d="M141.5 166.1l.4 .1-.1 .3-.4-.3z" fill-rule="evenodd"/>
<path d="M141.5 165.2l.3 .2-.4 .3z" fill-rule="evenodd"/>
<path d="M141.5 171.5l.4 .2-.1 .2-.4-.3z" fill-rule="evenodd"/>
<path d="M141.5 170.7l.3 .1-.4 .4z" fill-rule="evenodd"/>
<path d="M141.5 177l.4 .1-.1 .3-.4-.3z" fill-rule="evenodd"/>
<path d="M141.5 176.1l.3 .2-.4 .3z" fill-rule="evenodd"/>
<path d="M141.5 165.9h.5l-.1 .3-.4-.1z" fill-rule="evenodd"/>
<path d="M141.8 165.4l.1 .2-.4 .2-.1-.1z" fill-rule="evenodd"/>
<path d="M141.5 171.4h.5l-.1 .3-.4-.2z" fill-rule="evenodd"/>
<path d="M141.8 170.8l.1 .3-.4 .2-.1-.1z" fill-rule="evenodd"/>
<path d="M141.5 176.8h.5l-.1 .3-.4-.1z" fill-rule="evenodd"/>
<path d="M141.8 176.3l.1 .3-.4 .1z" fill-rule="evenodd"/>
<path d="M141.5 165.8l.4-.2 .1 .3h-.5z" fill-rule="evenodd"/>
<path d="M141.5 171.3l.4-.2 .1 .3h-.5z" fill-rule="evenodd"/>
<path d="M141.5 176.7l.4-.1 .1 .2h-.5z" fill-rule="evenodd"/>
<path d="M148.7 168.7h.4v.1l-.4 .2z" fill-rule="evenodd"/>
<path d="M148.7 179.6h.4v.1l-.4 .2z" fill-rule="evenodd"/>
<path d="M148.7 168.4l.4 .1v.2h-.4z" fill-rule="evenodd"/>
<path d="M148.7 169l.4-.2 .1 .1-.3 .3z" fill-rule="evenodd"/>
<path d="M148.7 179.3l.4 .2v.1h-.4z" fill-rule="evenodd"/>
<path d="M148.7 179.9l.4-.2 .1 .1-.3 .3z" fill-rule="evenodd"/>
<path d="M141.4 166.3l7.5 2.1-.1 .5-7.5-2.2z" fill-rule="evenodd"/>
<path d="M141.4 177.2l7.5 2.2-.1 .4-7.5-2.2z" fill-rule="evenodd"/>
<path d="M148.9 168.1l.3 .3-.1 .1-.4-.1z" fill-rule="evenodd"/>
<path d="M149.2 168.9l.1 .1-.2 .4-.2-.2z" fill-rule="evenodd"/>
<path d="M148.9 179l.3 .4-.1 .1-.4-.2z" fill-rule="evenodd"/>
<path d="M149 180l.3-.1-.2 .4-.2-.2z" fill-rule="evenodd"/>
<path d="M148.9 168.1l.2-.1 .2 .4h-.1z" fill-rule="evenodd"/>
<path d="M149.3 169h.1v.4h-.3z" fill-rule="evenodd"/>
<path d="M148.9 179l.2-.1 .2 .4-.1 .1z" fill-rule="evenodd"/>
<path d="M149.1 168l.3-.1v.4l-.1 .1z" fill-rule="evenodd"/>
<path d="M149.4 169h.1l.2 .4h-.3z" fill-rule="evenodd"/>
<path d="M149.1 178.9l.3-.1v.5h-.1z" fill-rule="evenodd"/>
<path d="M149.5 169l.1-.1 .4 .3-.3 .2z" fill-rule="evenodd"/>
<path d="M149.4 167.9l.3 .1-.2 .4-.1-.1z" fill-rule="evenodd"/>
<path d="M149.4 178.8l.3 .1-.2 .4h-.1z" fill-rule="evenodd"/>
<path d="M149.7 168.8l.4 .2-.1 .2-.4-.3z" fill-rule="evenodd"/>
<path d="M149.7 168l.3 .1-.4 .3h-.1z" fill-rule="evenodd"/>
<path d="M149.7 179.7l.4 .2-.1 .2-.4-.3z" fill-rule="evenodd"/>
<path d="M149.7 178.9l.3 .1-.4 .4-.1-.1z" fill-rule="evenodd"/>
<path d="M149.7 168.7h.5l-.1 .3-.4-.2z" fill-rule="evenodd"/>
<path d="M150 168.1l.1 .3-.4 .1-.1-.1z" fill-rule="evenodd"/>
<path d="M149.7 179.6h.5l-.1 .3-.4-.2z" fill-rule="evenodd"/>
<path d="M150 179l.1 .3-.4 .2-.1-.1z" fill-rule="evenodd"/>
<path d="M149.7 168.5l.4-.1 .1 .3h-.5z" fill-rule="evenodd"/>
<path d="M149.7 179.5l.4-.2 .1 .3h-.5z" fill-rule="evenodd"/>
<path d="M87.4 194.7h.4v.9h-.4z" fill-rule="evenodd"/>
<path d="M87.4 196.4h.4v.9h-.4z" fill-rule="evenodd"/>
<path d="M87.4 198.2h.4v.9h-.4z" fill-rule="evenodd"/>
<path d="M87.4 199.9h.4v.9h-.4z" fill-rule="evenodd"/>
<path d="M97.6 182l.4 .2v.1h-.4z" fill-rule="evenodd"/>
<path d="M97.6 182.3h.4v.1l-.4 .2z" fill-rule="evenodd"/>
<path d="M97.8 181.8l.3 .3-.1 .1-.4-.2z" fill-rule="evenodd"/>
<path d="M97.6 182.6l.4-.2 .1 .1-.3 .4z" fill-rule="evenodd"/>
<path d="M97.8 181.8l.2-.2 .2 .4-.1 .1z" fill-rule="evenodd"/>
<path d="M98.1 194.7h.5v.9h-.5z" fill-rule="evenodd"/>
<path d="M98.1 196.4h.5v.9h-.5z" fill-rule="evenodd"/>
<path d="M98.1 198.2h.5v.9h-.5z" fill-rule="evenodd"/>
<path d="M98.1 199.9h.5v.9h-.5z" fill-rule="evenodd"/>
<path d="M97.8 182.9l.3-.4 .1 .1-.2 .4z" fill-rule="evenodd"/>
<path d="M98 181.6l.3-.1v.5h-.1z" fill-rule="evenodd"/>
<path d="M97.8 182.3a.55 .55 0 0 1 1.1 0 .55 .55 0 0 1-1.1 0z" fill-rule="evenodd"/>
<path d="M98.3 181.5l.3 .1-.2 .4h-.1z" fill-rule="evenodd"/>
<path d="M98.2 182.6h.1v.5l-.3-.1z" fill-rule="evenodd"/>
<path d="M98.6 181.6l.2 .2-.2 .3-.2-.1z" fill-rule="evenodd"/>
<path d="M98.3 182.6h.1l.2 .4-.3 .1z" fill-rule="evenodd"/>
<path d="M98.8 181.8l.2 .2-.4 .2v-.1z" fill-rule="evenodd"/>
<path d="M98.4 182.6l.2-.1 .2 .4-.2 .1z" fill-rule="evenodd"/>
<path d="M98.6 182.2l.4-.2 .1 .3h-.5z" fill-rule="evenodd"/>
<path d="M98.6 182.4l.4 .2-.2 .3-.2-.4z" fill-rule="evenodd"/>
<path d="M98.6 182.3h.5l-.1 .3-.4-.2z" fill-rule="evenodd"/>
<path d="M140.5 182.3h.4v.2l-.4 .1z" fill-rule="evenodd"/>
<path d="M140.5 182l.4 .2v.1h-.4z" fill-rule="evenodd"/>
<path d="M140.5 182.6l.4-.1 .1 .1-.3 .3z" fill-rule="evenodd"/>
<path d="M140.7 181.8l.3 .3-.1 .1-.4-.2z" fill-rule="evenodd"/>
<path d="M140.8 182.7l.3-.1-.2 .4-.2-.1z" fill-rule="evenodd"/>
<path d="M140.7 181.8l.2-.2 .2 .4z" fill-rule="evenodd"/>
<path d="M141.1 182.6l.1 .1v.4l-.3-.1z" fill-rule="evenodd"/>
<path d="M140.9 181.6h.3v.4h-.1z" fill-rule="evenodd"/>
<path d="M141.2 182.7l.2-.1 .1 .4-.3 .1z" fill-rule="evenodd"/>
<path d="M141.4 182.6l.4 .3-.3 .1z" fill-rule="evenodd"/>
<path d="M141.2 181.6h.3l-.1 .4h-.2z" fill-rule="evenodd"/>
<path d="M141.5 182.5l.4 .1-.1 .3-.4-.3z" fill-rule="evenodd"/>
<path d="M141.5 181.6l.3 .2-.4 .3z" fill-rule="evenodd"/>
<path d="M141.5 182.3h.5l-.1 .3-.4-.1z" fill-rule="evenodd"/>
<path d="M141.8 181.8l.1 .2-.4 .2-.1-.1z" fill-rule="evenodd"/>
<path d="M141.5 182.2l.4-.2 .1 .3h-.5z" fill-rule="evenodd"/>
<path d="M149.3 179.9h.1v.5l-.3-.1z" fill-rule="evenodd"/>
<path d="M149.4 179.9h.1l.2 .4-.3 .1z" fill-rule="evenodd"/>
<path d="M149.5 179.9l.1-.1 .4 .3-.3 .2z" fill-rule="evenodd"/>
<path d="M162.6 189h.2v.2z" fill-rule="evenodd"/>
<path d="M173.4 195.3h.4v.9h-.4z" fill-rule="evenodd"/>
<path d="M173.4 197h.4v.9h-.4z" fill-rule="evenodd"/>
<path d="M173.4 198.8h.4v.8h-.4z" fill-rule="evenodd"/>
<path d="M184.3 189h.3l-.3 .2z" fill-rule="evenodd"/>
<path d="M87.4 201.7h.4v.8h-.4z" fill-rule="evenodd"/>
<path d="M87.4 203.4h.4v.8h-.4z" fill-rule="evenodd"/>
<path d="M87.4 205.1h.4v.6h-.4z" fill-rule="evenodd"/>
<path d="M98.1 201.7h.5v.8h-.5z" fill-rule="evenodd"/>
<path d="M98.1 203.4h.5v.8h-.5z" fill-rule="evenodd"/>
<path d="M98.1 205.1h.5v.6h-.5z" fill-rule="evenodd"/>
<path d="M173.4 200.5h.4v.9h-.4z" fill-rule="evenodd"/>
<path d="M173.4 202.2h.4v.9h-.4z" fill-rule="evenodd"/>
<path d="M173.4 204h.4v.8h-.4z" fill-rule="evenodd"/>
<path d="M173.4 205.7h.4v.5h-.4z" fill-rule="evenodd"/>
</g>
<g fill="none" stroke="#000" stroke-width=".44">
<path d="M38 68.9h5.4v2.2h-5.4M38 79.9h5.4v2.1l-5.4 .1M149.7 70.2h12.1M38 90.8h5.4v2.2h-5.4M43.3 81h97.3M43.3 92h97.3M84.9 91.9v33.5M149.7 81.2h7.9M149.8 92.1h22.5M38 103.9h5.4M38 101.7h5.4M43.3 102.9h97.3"/>
<path d="M43.4 101.7v2.2M149.9 103h22.3M87.6 134.7v60.4M162.8 158.9h21.5M162.8 158.9v30.1h21.5v-30.1M37 165h5.4v2.2h-5.4zM37 175.9h5.4M37 175.9v2.2M42.4 175.9v2.2M42.4 166.1h98.4M42.4 177h98.4M87.6 171.4h53.2"/>
<path d="M150 168.7h12.8M150 179.6h12.8M98.3 182.3h42.5"/>
</g>
<path d="M137.1 201.5v3" fill="none" stroke="#000" stroke-width=".2"/>
<g fill="#fff">
<path d="M82.2 149.7h21.5v2.3h-21.5z" fill-rule="evenodd"/>
<path d="M82.2 144.3h21.5v5.9h-21.5z" fill-rule="evenodd"/>
<path d="M82.2 142.2h21.5v2.3h-21.5z" fill-rule="evenodd"/>
</g>
<path d="M170.9 105.5h2.7" fill="none" stroke="#000" stroke-width=".36"/>
<g fill="#000">
<path d="M161.1 91.8l.4 .1v.2h-.5z" fill-rule="evenodd"/>
<path d="M161 92.1h.5v.1l-.4 .2z" fill-rule="evenodd"/>
<path d="M161.2 91.5l.4 .3-.1 .1-.4-.1z" fill-rule="evenodd"/>
<path d="M161.1 92.4l.4-.2 .1 .1-.4 .3z" fill-rule="evenodd"/>
<path d="M161.2 91.5l.3-.1 .1 .4z" fill-rule="evenodd"/>
<path d="M161.4 92.5l.2-.1-.1 .4-.3-.2z" fill-rule="evenodd"/>
<path d="M161.5 91.4l.3-.1v.5h-.2z" fill-rule="evenodd"/>
<path d="M161.2 92.1a.55 .55 0 0 1 1.1 0 .55 .55 0 0 1-1.1 0z" fill-rule="evenodd"/>
<path d="M161.8 91.3l.3 .1-.2 .4h-.1z" fill-rule="evenodd"/>
<path d="M161.6 92.4h.2v.5l-.3-.1z" fill-rule="evenodd"/>
<path d="M162.1 91.4l.2 .1-.3 .3h-.1z" fill-rule="evenodd"/>
<path d="M161.8 92.4h.1l.2 .4-.3 .1z" fill-rule="evenodd"/>
<path d="M162.2 91.7l.1-.2 .2 .3-.4 .1z" fill-rule="evenodd"/>
<path d="M161.9 92.4l.4 .2-.2 .2z" fill-rule="evenodd"/>
<path d="M162.1 91.9l.4-.1v.3h-.4z" fill-rule="evenodd"/>
<path d="M162.1 92.2l.4 .2-.2 .2-.3-.3z" fill-rule="evenodd"/>
<path d="M162.1 92.1h.4v.3l-.4-.2z" fill-rule="evenodd"/>
<path d="M156.8 102.7l.5 .2-.1 .1h-.4z" fill-rule="evenodd"/>
<path d="M156.8 103h.4l.1 .2-.5 .1z" fill-rule="evenodd"/>
<path d="M157 102.5l.3 .3v.1l-.5-.2z" fill-rule="evenodd"/>
<path d="M156.8 103.3l.5-.1v.1l-.3 .3z" fill-rule="evenodd"/>
<path d="M157 102.5l.2-.2 .2 .4z" fill-rule="evenodd"/>
<path d="M157.2 103.4l.2-.1-.2 .5-.2-.2z" fill-rule="evenodd"/>
<path d="M157.2 102.3h.3v.4h-.1z" fill-rule="evenodd"/>
<path d="M157 103a.55 .55 0 0 1 1.1 0 .55 .55 0 0 1-1.1 0z" fill-rule="evenodd"/>
<path d="M157.5 102.3h.3l-.1 .4h-.2z" fill-rule="evenodd"/>
<path d="M157.4 103.3l.1 .1v.4h-.3z" fill-rule="evenodd"/>
<path d="M157.8 102.3l.3 .2-.3 .3-.1-.1z" fill-rule="evenodd"/>
<path d="M157.5 103.4l.2-.1 .1 .5h-.3z" fill-rule="evenodd"/>
<path d="M157.9 102.7l.2-.2 .1 .2-.4 .2z" fill-rule="evenodd"/>
<path d="M157.7 103.3l.4 .3-.3 .2z" fill-rule="evenodd"/>
<path d="M157.8 102.9l.4-.2 .1 .3h-.4z" fill-rule="evenodd"/>
<path d="M157.8 103.2l.4 .1-.1 .3-.3-.3z" fill-rule="evenodd"/>
<path d="M157.9 103h.4l-.1 .3-.4-.1z" fill-rule="evenodd"/>
<path d="M161.6 113.1l.2-.1v.2h-.2z" fill-rule="evenodd"/>
<path d="M172 106.7h.5v.4h-.5z" fill-rule="evenodd"/>
<path d="M171.6 106h1.2v.4h-1.2z" fill-rule="evenodd"/>
<path d="M183.3 113l.2 .2h-.2z" fill-rule="evenodd"/>
<path d="M90 117.5h.5v8.2h-.5z" fill-rule="evenodd"/>
<path d="M100.8 121.8h.5v4h-.5z" fill-rule="evenodd"/>
<path d="M161.6 126.1h.2v.3z" fill-rule="evenodd"/>
<path d="M183.3 126.1h.2l-.2 .3z" fill-rule="evenodd"/>
</g>
<path d="M161.8 70.1v22M157.6 81.2v21.8M90.2 117.5h71.6M161.8 113.2h21.5M161.8 113.2v12.9M183.3 113.2v12.9M101 121.8h60.8M161.8 126.1h21.5" fill="none" stroke="#000" stroke-width=".44"/>
<g font-size="5.5">
<text x="166.9" y="121.5">ADC</text>
<text x="81.6" y="149.1">CAL BUS</text>
<text x="167.5" y="175.8">CH 0</text>
<text x="120.2" y="199.9">Channels 1-15</text>
</g>
<g font-size="4.3">
<text x="37" y="59.7">D9 CONNECTOR</text>
<text x="36.1" y="156.8">D25 CONNECTOR</text>
</g>
<g font-size="4.2">
<text x="31.7" y="29.4">Thermocouple linearization is based on NIST/ITS-90 polynomials; RTD data is per</text>
<text x="31.7" y="34.2">IEC-751 for 385 curve platinum RTDs. Units are calibrated against a Keithley digital</text>
<text x="31.7" y="39.1">voltmeter accurate to 20 PPM and traceable to NIST.</text>
<text x="31.7" y="218.3">Figure 1. Functional diagram of the V470</text>
<text x="110.1" y="265.8">8</text>
<text x="162.9" y="265.8">V470MANG3</text>
</g>
<g font-size="3.6">
<text x="39.1" y="68.2">9</text>
<text x="39.1" y="79">8</text>
<text x="39.1" y="89.9">7</text>
<text x="39.1" y="100.8">6</text>
<text x="176.6" y="98.4">270R</text>
<text x="142.7" y="107.9">K2</text>
<text x="78.1" y="132.9">K1</text>
<text x="37.3" y="164">CH 0+</text>
<text x="143.6" y="163.2">K0-0</text>
<text x="37.3" y="175">CH 0-</text>
</g>
</svg>
